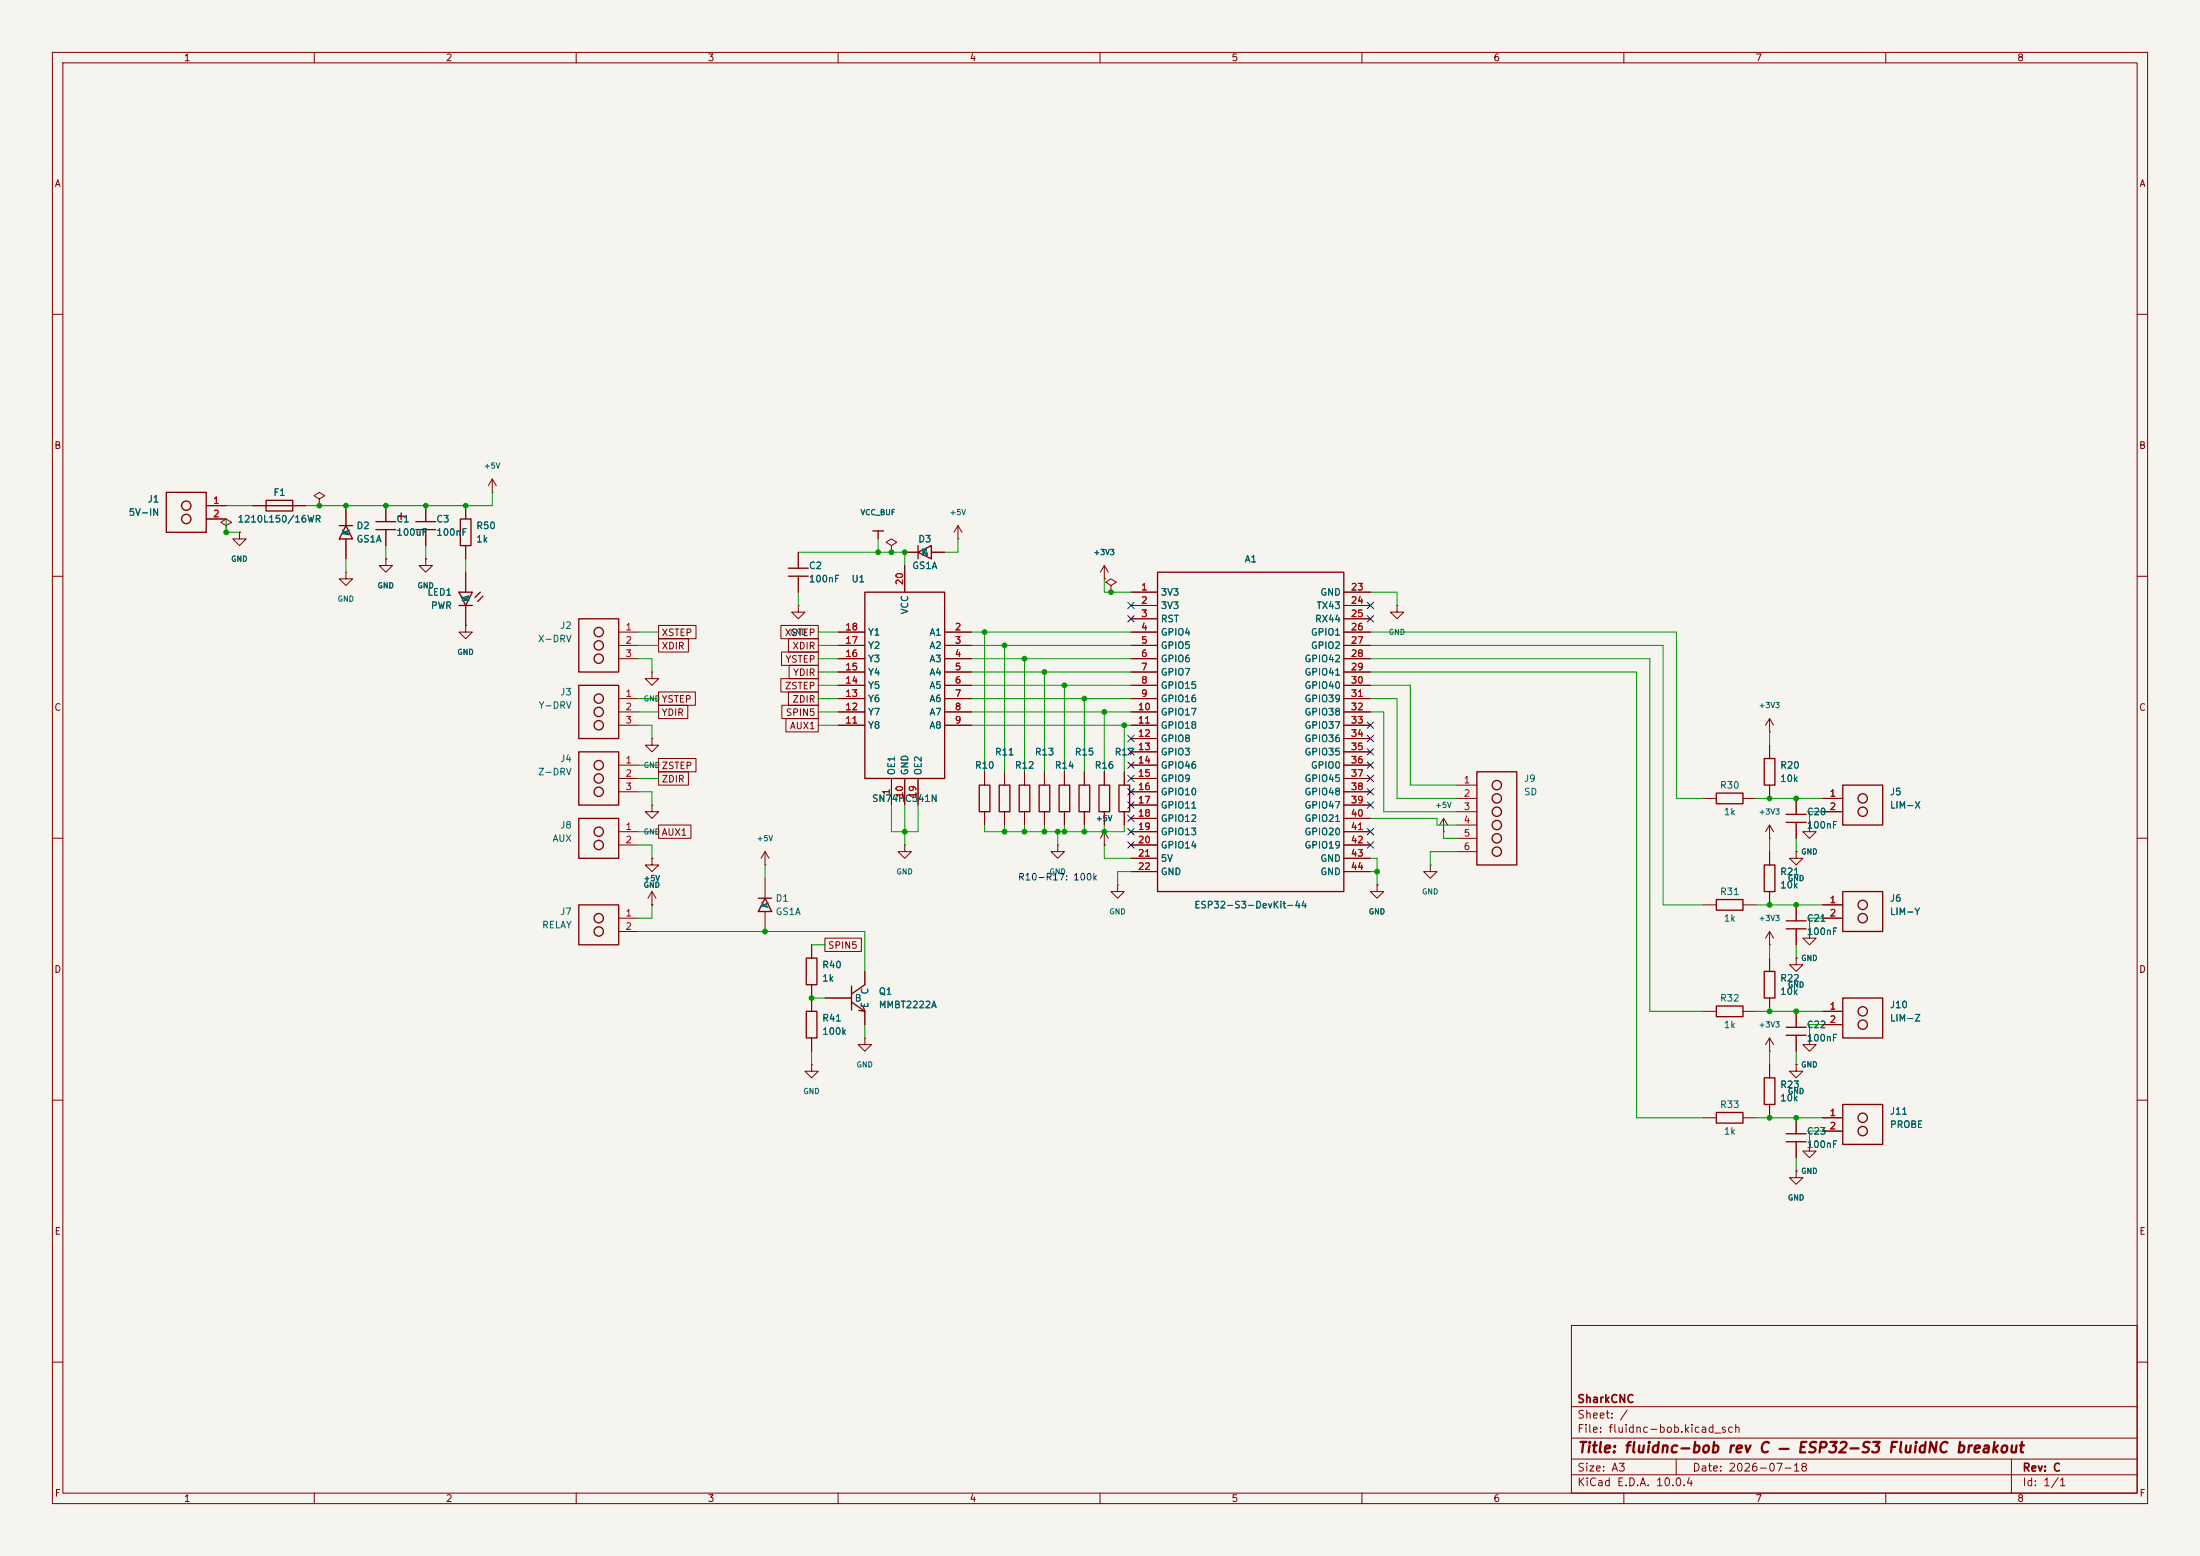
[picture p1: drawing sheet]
<svg xmlns="http://www.w3.org/2000/svg" width="420mm" height="297mm" viewBox="0 0 420 297" stroke-linecap="round" stroke-linejoin="round" font-family="sans-serif">
<path d="M0 0h420v297h-420z" fill="#f5f4ef" stroke="#f5f4ef" stroke-width=".19"/>
<g fill="none" stroke="#840000" stroke-width=".19">
<path d="M10 10h400v277h-400zM12 12h396v273h-396zM60 10v2M110 10v2M160 10v2M210 10v2M260 10v2M310 10v2M360 10v2M10 60h2M408 60h2M39.4 96.5h3.8"/>
<path d="M39.4 99.1h3.8M48.3 96.5h2.5M55.9 96.5h2.5M61 95.3l1-.7-1-.6-1.1 .6 1.1 .7v1.2M61 96.5h.1M66 96.5v3.8M73.7 96.5v3.1M81.3 96.5v3.1M88.9 96.5v2.6M94 94h.1M94 91.4l-.8 1.3M94 91.4l.7 1.3"/>
<path d="M94 91.4v2.6M10 110h2M43.2 100.3l1-.6-1-.6-1 .6 1 .6v1.3M43.2 101.6h.1M45.7 101.6v1.3h1.3l-1.3 1.2-1.3-1.2h1.3M45.7 101.6h.1M66 109.2v1.3h1.3l-1.3 1.3-1.2-1.3h1.2M66 109.2h.1M66 102.9v3.8M73.7 106.7v1.3h1.2l-1.2 1.2-1.3-1.2h1.3M73.7 106.7h.1M73.7 101.1v3"/>
<path d="M81.3 106.7v1.3h1.2l-1.2 1.2-1.3-1.2h1.3M81.3 106.7h.1M81.3 101.1v3M88.9 119.4v1.3h1.3l-1.3 1.2-1.3-1.2h1.3M88.9 119.4h.1M88.9 104.1v2.6M88.9 109.2v3.8M88.9 115.6v3.8M125.7 119.4h7.2v2.5h-7.2zM149.1 119.4h7.1v2.5h-7.1zM152.4 115.6v1.2h1.3l-1.3 1.3-1.3-1.3h1.3M152.4 115.6h.1"/>
<path d="M152.4 105.4v3.1M152.4 110v3M170.2 104.1l1-.6-1-.6-1 .6 1 .6v1.3M170.2 105.4h.1M172.7 105.4h2.6M172.7 108v5M177.8 105.4h2.5M182.9 102.9h.1M182.9 100.3l-.8 1.3M182.9 100.3l.7 1.3M182.9 100.3v2.6M210.8 110.5h.1"/>
<path d="M210.8 108l-.7 1.2M210.8 108l.8 1.2M210.8 108v2.5M212.1 111.8l1-.7-1-.6-1 .6 1 .7v1.2M212.1 113h.1M215.9 113h5.1M215.9 115.6h5.1M215.9 118.1h5.1M256.5 113h5.1M256.5 115.6h5.1M256.5 118.1h5.1M266.7 115.6v1.2h1.3l-1.3 1.3-1.3-1.3h1.3"/>
<path d="M266.7 115.6h.1M408 110h2M118.1 120.7h3.8M118.1 123.2h3.8M118.1 125.7h3.8M118.1 133.4h3.8M118.1 135.9h3.8M118.1 138.4h3.8M124.5 128.3v1.2h1.2l-1.2 1.3-1.3-1.3h1.3M124.5 128.3h.1M125.7 132.1h7v2.5h-7zM125.7 121.9h5.7v2.6h-5.7z"/>
<path d="M125.7 134.6h5.6v2.6h-5.6zM149.1 129.5h7.1v2.6h-7.1zM149.2 124.5h7v2.5h-7zM149.3 134.6h6.9v2.6h-6.9zM150 137.2h6.2v2.5h-6.2zM150.5 121.9h5.7v2.6h-5.7zM150.5 132.1h5.7v2.5h-5.7zM150.6 127h5.6v2.5h-5.6zM160 120.7h5.1M160 123.2h5.1M160 125.7h5.1M160 128.3h5.1"/>
<path d="M160 130.8h5.1M160 133.4h5.1M160 135.9h5.1M160 138.4h5.1M180.3 120.7h5.1M180.3 123.2h5.1M180.3 125.7h5.1M180.3 128.3h5.1M180.3 130.8h5.1M180.3 133.4h5.1M180.3 135.9h5.1M180.3 138.4h5.1"/>
<path d="M215.9 120.7h5.1M215.9 123.2h5.1M215.9 125.7h5.1M215.9 128.3h5.1M215.9 130.8h5.1M215.9 133.4h5.1M215.9 135.9h5.1M215.9 138.4h5.1M256.5 120.7h5.1M256.5 123.2h5.1M256.5 125.7h5.1M256.5 128.3h5.1"/>
<path d="M256.5 130.8h5.1M256.5 133.4h5.1M256.5 135.9h5.1M256.5 138.4h5.1M337.8 139.7h.1M337.8 137.2v2.5M337.8 137.2l-.7 1.2M337.8 137.2l.8 1.2M10 160h2M118.1 158.8h3.8M118.1 146.1h3.8M118.1 148.6h3.8"/>
<path d="M118.1 151.1h3.8M124.5 153.7v1.2h1.2l-1.2 1.3-1.3-1.3h1.3M124.5 153.7h.1M124.5 141v1.2h1.2l-1.2 1.3-1.3-1.3h1.3M124.5 141h.1M125.7 157.5h6.2v2.5h-6.2zM125.7 147.3h5.7v2.6h-5.7zM125.7 144.8h7.2v2.5h-7.2zM170.2 148.6v5.1M172.7 148.6v5.1M175.3 148.6v5.1M188 147.3v2.6"/>
<path d="M188 154.9v2.6M191.8 147.3v2.6M191.8 154.9v2.6M195.6 147.3v2.6M195.6 154.9v2.6M199.4 147.3v2.6M199.4 154.9v2.6M203.2 147.3v2.6M203.2 154.9v2.6M207 147.3v2.6M207 154.9v2.6M210.8 147.3v2.6"/>
<path d="M210.8 154.9v2.6M210.8 158.8v2.5M210.8 158.8l-.7 1.2M210.8 158.8l.8 1.2M214.6 147.3v2.6M214.6 154.9v2.6M215.9 158.8h5.1M215.9 141h5.1M215.9 143.5h5.1M215.9 146.1h5.1M215.9 148.6h5.1M215.9 151.1h5.1"/>
<path d="M215.9 153.7h5.1M215.9 156.2h5.1M256.5 158.8h5.1M256.5 141h5.1M256.5 143.5h5.1M256.5 146.1h5.1M256.5 148.6h5.1M256.5 151.1h5.1M256.5 153.7h5.1M256.5 156.2h5.1M275.6 158.8h.1M275.6 156.2l-.8 1.3"/>
<path d="M275.6 156.2l.8 1.3M275.6 156.2v2.6M278.1 152.4h3.8M278.1 154.9h3.8M278.1 149.9h3.8M278.1 157.5h3.8M325.1 152.4h2.6M332.7 152.4h2.6M337.8 142.2v2.6M337.8 149.9v2.5M337.8 157.5v2.5M337.8 157.5l-.7 1.3"/>
<path d="M337.8 157.5l.8 1.3M342.9 152.4v3M342.9 157v3M345.4 157.5v1.3h1.3l-1.3 1.2-1.2-1.2h1.2M345.4 157.5h.1M348 152.4h3.8M348 154.9h3.8M408 160h2M118.1 161.3h3.8M118.1 175.3h3.8M118.1 177.8h3.8M124.5 163.8v1.3h1.2l-1.2 1.3-1.3-1.3h1.3"/>
<path d="M124.5 163.8h.1M124.5 172.7h.1M124.5 170.2l-.8 1.3M124.5 170.2l.7 1.3M124.5 170.2v2.5M146 165.1h.1M146 162.6l-.7 1.2M146 162.6l.8 1.2M146 162.6v2.5M146 167.6v3.9M146 174v3.8M157.5 179.1h6.9v2.5h-6.9z"/>
<path d="M172.7 161.3v1.3h1.3l-1.3 1.2-1.3-1.2h1.3M172.7 161.3h.1M201.9 161.3v1.3h1.3l-1.3 1.2-1.2-1.2h1.2M201.9 161.3h.1M210.8 161.3h.1M213.4 168.9v1.3h1.2l-1.2 1.3-1.3-1.3h1.3M213.4 168.9h.1M215.9 161.3h5.1M215.9 163.8h5.1M215.9 166.4h5.1M256.5 161.3h5.1M256.5 163.8h5.1"/>
<path d="M256.5 166.4h5.1M262.9 168.9v1.3h1.3l-1.3 1.3-1.3-1.3h1.3M262.9 168.9h.1M273 165.1v1.3h1.3l-1.3 1.2-1.2-1.2h1.2M273 165.1h.1M278.1 160h3.8M278.1 162.6h3.8M325.1 172.7h2.6M332.7 172.7h2.6M337.8 160h.1M337.8 177.8l-.7 1.3M337.8 177.8l.8 1.3"/>
<path d="M337.8 162.6v2.5M337.8 170.2v2.5M337.8 177.8v2.5M342.9 162.6v1.2h1.3l-1.3 1.3-1.3-1.3h1.3M342.9 162.6h.1M342.9 172.7v3.1M342.9 177.3v3M345.4 177.8v1.3h1.3l-1.3 1.2-1.2-1.2h1.2M345.4 177.8h.1M348 175.3h3.8M348 172.7h3.8M154.9 180.3v2.6"/>
<path d="M154.9 188v5M154.9 198.1v2.6M157.5 190.5h5.1M165.1 198.1v1.3h1.3l-1.3 1.3-1.3-1.3h1.3M165.1 198.1h.1M165.1 185.4v2.6M165.1 193v2.6M325.1 193h2.6M332.7 193h2.6M337.8 180.3h.1M337.8 182.9v2.5M337.8 190.5v2.5"/>
<path d="M337.8 198.1v2.6M337.8 198.1l-.7 1.3M337.8 198.1l.8 1.3M342.9 182.9v1.3h1.3l-1.3 1.2-1.3-1.2h1.3M342.9 182.9h.1M342.9 193v3.1M342.9 197.6v3.1M345.4 198.1v1.3h1.3l-1.3 1.3-1.2-1.3h1.2M345.4 198.1h.1M348 193h3.8M348 195.6h3.8M10 210h2"/>
<path d="M154.9 203.2v1.3h1.3l-1.3 1.2-1.2-1.2h1.2M154.9 203.2h.1M325.1 213.4h2.6M332.7 213.4h2.6M337.8 200.7h.1M337.8 203.2v2.5M337.8 210.8v2.6M342.9 203.2v1.3h1.3l-1.3 1.2-1.3-1.2h1.3M342.9 203.2h.1M342.9 213.4v3M342.9 217.9v3.1M345.4 218.4v1.3h1.3l-1.3 1.3-1.2-1.3h1.2"/>
<path d="M345.4 218.4h.1M348 213.4h3.8M348 215.9h3.8M408 210h2M342.9 223.5v1.3h1.3l-1.3 1.3-1.3-1.3h1.3M342.9 223.5h.1M300 253h108v32h-108zM10 260h2M300 278.5h108M300 274.5h108M300 268.5h108M320 278.5v3"/>
<path d="M384 278.5v6.5M408 260h2M60 285v2M110 285v2M160 285v2M210 285v2M260 285v2M300 281.5h108M310 285v2M360 285v2"/>
</g>
<g fill="none" stroke="#840000" stroke-width=".25">
<path d="M31.7 94h7.7v7.6h-7.7zM50.8 95.5h5.1v2h-5.1zM50.8 96.5h5.1M71.8 99.6h3.8M75.9 98.6h1.3M76.6 97.9v1.3M79.4 99.6h3.8M87.9 99.1h2v5h-2zM64.8 100.3h2.5M66 100.3l1.3 2.6h-2.5zM71.8 101.1h3.8M79.4 101.1h3.8"/>
<path d="M87.6 113h2.6l-1.3 2.6zM87.6 115.6h2.6M91.7 113l-1 1M92.2 113.8l-1 1M110.5 118.1h7.6v10.2h-7.6zM150.5 108.5h3.8M150.5 110h3.8M165.1 113h15.2v35.6h-15.2zM166.6 101.3h2.1M167.6 101.3v1.6M175.3 105.4l2.5-1.3v2.6zM175.3 104.1v2.6"/>
<path d="M221 109.2h35.5v61h-35.5zM110.5 130.8h7.6v10.2h-7.6zM110.5 156.2h7.6v7.6h-7.6zM110.5 143.5h7.6v10.2h-7.6zM186.9 149.9h2.1v5h-2.1zM190.8 149.9h2v5h-2zM194.6 149.9h2v5h-2zM198.4 149.9h2v5h-2zM202.2 149.9h2v5h-2zM206 149.9h2v5h-2zM209.8 149.9h2v5h-2zM213.6 149.9h2v5h-2z"/>
<path d="M281.9 147.3h7.7v17.8h-7.7zM327.7 151.4h5v2h-5zM336.8 144.8h2v5.1h-2zM341 155.4h3.8M341 157h3.8M351.8 149.9h7.6v7.6h-7.6zM110.5 172.7h7.6v7.6h-7.6zM144.8 171.5h2.5M146 171.5l1.3 2.5h-2.5zM327.7 171.7h5v2h-5zM336.8 165.1h2v5.1h-2zM341 175.8h3.8"/>
<path d="M341 177.3h3.8M351.8 170.2h7.6v7.6h-7.6zM153.9 193h2.1v5.1h-2.1zM153.9 182.9h2.1v5.1h-2.1zM162.6 191.3l2.5 1.7M162.6 188.2v4.6M164 192.9l1.1 .1M164.7 192l.4 1M165.1 188l-2.5 1.7M327.7 192h5v2.1h-5zM336.8 185.4h2v5.1h-2zM341 196.1h3.8"/>
<path d="M341 197.6h3.8M351.8 190.5h7.6v7.6h-7.6zM327.7 212.3h5v2.1h-5zM336.8 205.7h2v5.1h-2zM341 216.4h3.8M341 217.9h3.8M351.8 210.8h7.6v7.6h-7.6z"/>
<circle cx="35.6" cy="96.5" r=".89"/>
<circle cx="35.6" cy="99.1" r=".89"/>
<circle cx="114.3" cy="135.9" r=".89"/>
<circle cx="114.3" cy="133.3" r=".89"/>
<circle cx="114.3" cy="120.6" r=".89"/>
<circle cx="114.3" cy="138.4" r=".89"/>
<circle cx="114.3" cy="123.2" r=".89"/>
<circle cx="114.3" cy="125.7" r=".89"/>
<circle cx="114.3" cy="146" r=".89"/>
<circle cx="114.3" cy="151.1" r=".89"/>
<circle cx="114.3" cy="158.7" r=".89"/>
<circle cx="114.3" cy="148.6" r=".89"/>
<circle cx="285.7" cy="149.9" r=".89"/>
<circle cx="285.7" cy="152.4" r=".89"/>
<circle cx="285.7" cy="154.9" r=".89"/>
<circle cx="285.7" cy="157.5" r=".89"/>
<circle cx="355.6" cy="152.4" r=".89"/>
<circle cx="355.6" cy="154.9" r=".89"/>
<circle cx="114.3" cy="161.3" r=".89"/>
<circle cx="114.3" cy="175.3" r=".89"/>
<circle cx="114.3" cy="177.8" r=".89"/>
<circle cx="285.7" cy="160" r=".89"/>
<circle cx="285.7" cy="162.6" r=".89"/>
<circle cx="355.6" cy="175.3" r=".89"/>
<circle cx="355.6" cy="172.7" r=".89"/>
<circle cx="355.6" cy="193" r=".89"/>
<circle cx="355.6" cy="195.6" r=".89"/>
<circle cx="355.6" cy="215.9" r=".89"/>
<circle cx="355.6" cy="213.4" r=".89"/>
</g>
<g fill="none" stroke="#009600" stroke-width=".19">
<path d="M43.2 99.1v2.5h2.5M43.2 96.5h5.1M94 94v2.5h-35.6M66 106.7v2.5M73.7 104.1v2.6M81.3 104.1v2.6M88.9 106.7v2.5M152.4 105.4h20.3v2.6M152.4 113v2.6M167.6 102.9v2.5M182.9 102.9v2.5h-2.6M210.8 110.5v2.5h5.1"/>
<path d="M261.6 113h5.1v2.6M121.9 120.7h3.8M121.9 123.2h3.8M121.9 125.7h2.6v2.6M121.9 135.9h3.8M121.9 138.4h2.6v2.6M121.9 133.4h3.8M156.2 120.7h3.8M156.2 123.2h3.8M156.2 125.7h3.8M156.2 128.3h3.8M156.2 135.9h3.8"/>
<path d="M156.2 130.8h3.8M156.2 133.4h3.8M156.2 138.4h3.8M185.4 120.7h30.5M185.4 123.2h30.5M185.4 125.7h30.5M185.4 128.3h30.5M185.4 135.9h30.5M185.4 130.8h30.5M185.4 133.4h30.5M185.4 138.4h30.5M188 120.7v26.6"/>
<path d="M191.8 123.2v24.1M195.6 125.7v21.6M199.4 128.3v19M203.2 130.8v16.5M207 133.4v13.9M210.8 135.9v11.4M214.6 138.4v8.9M261.6 128.3h50.8v85.1h12.7M261.6 120.7h58.4v31.7h5.1M261.6 123.2h55.9v49.5h7.6M261.6 125.7h53.4v67.3h10.1M261.6 135.9h2.6v19h13.9"/>
<path d="M261.6 133.4h5.1v19h11.4M261.6 130.8h7.6v19.1h8.9M337.8 139.7v2.5M121.9 158.8h3.8M121.9 151.1h2.6v2.6M121.9 146.1h3.8M121.9 148.6h3.8M170.2 153.7v5.1h5.1v-5.1M172.7 153.7v7.6M188 157.5v1.3h26.6v-1.3M191.8 157.5v1.3M195.6 157.5v1.3"/>
<path d="M199.4 157.5v1.3M201.9 158.8v2.5M203.2 157.5v1.3M207 157.5v1.3M210.8 157.5v1.3M261.6 156.2h12.7v1.3h3.8M275.6 158.8v1.2h2.5M335.3 152.4h12.7M348 154.9h-2.6v2.6M121.9 161.3h2.6v2.5M121.9 177.8h43.2v7.6M124.5 172.7v2.6h-2.6"/>
<path d="M146 165.1v2.5M210.8 161.3v2.5h5.1M215.9 166.4h-2.5v2.5M261.6 163.8h1.3v5.1M261.6 166.4h1.3M278.1 162.6h-5.1v2.5M335.3 172.7h12.7M337.8 160v2.6M342.9 160v2.6M348 175.3h-2.6v2.5M154.9 180.3h2.6M154.9 190.5h2.6"/>
<path d="M165.1 195.6v2.5M335.3 193h12.7M337.8 180.3v2.6M342.9 180.3v2.6M348 195.6h-2.6v2.5M154.9 200.7v2.5M335.3 213.4h12.7M337.8 200.7v2.5M342.9 200.7v2.5M348 215.9h-2.6v2.5M342.9 221v2.5"/>
</g>
<g fill="none" stroke="#000084" stroke-width=".19">
<path d="M215.3 117.5l1.2 1.2M215.3 115l1.2 1.2M216.5 117.5l-1.2 1.2M216.5 115l-1.2 1.2M261 115l1.2 1.2M261 117.5l1.2 1.2M262.2 115l-1.2 1.2M262.2 117.5l-1.2 1.2M261 137.8l1.2 1.2M262.2 137.8l-1.2 1.2M215.3 140.4l1.2 1.2M215.3 155.6l1.2 1.2"/>
<path d="M215.3 145.4l1.2 1.3M215.3 142.9l1.2 1.2M215.3 158.1l1.2 1.3M215.3 153.1l1.2 1.2M215.3 148l1.2 1.2M215.3 150.5l1.2 1.2M216.5 140.4l-1.2 1.2M216.5 155.6l-1.2 1.2M216.5 145.4l-1.2 1.3M216.5 142.9l-1.2 1.2M216.5 158.1l-1.2 1.3M216.5 153.1l-1.2 1.2"/>
<path d="M216.5 148l-1.2 1.2M216.5 150.5l-1.2 1.2M261 140.4l1.2 1.2M261 142.9l1.2 1.2M261 158.1l1.2 1.3M261 153.1l1.2 1.2M261 150.5l1.2 1.2M261 145.4l1.2 1.3M261 148l1.2 1.2M262.2 140.4l-1.2 1.2M262.2 142.9l-1.2 1.2M262.2 158.1l-1.2 1.3"/>
<path d="M262.2 153.1l-1.2 1.2M262.2 150.5l-1.2 1.2M262.2 145.4l-1.2 1.3M262.2 148l-1.2 1.2M215.3 160.7l1.2 1.2M216.5 160.7l-1.2 1.2M261 160.7l1.2 1.2M262.2 160.7l-1.2 1.2"/>
</g>
<g fill="#009600" stroke="#009600" stroke-width=".19">
<circle cx="43.2" cy="101.6" r=".46"/>
<circle cx="73.7" cy="96.5" r=".46"/>
<circle cx="88.9" cy="96.5" r=".46"/>
<circle cx="66" cy="96.5" r=".46"/>
<circle cx="61" cy="96.5" r=".46"/>
<circle cx="81.3" cy="96.5" r=".46"/>
<circle cx="167.6" cy="105.4" r=".46"/>
<circle cx="170.2" cy="105.4" r=".46"/>
<circle cx="172.7" cy="105.4" r=".46"/>
<circle cx="154.9" cy="190.5" r=".46"/>
<circle cx="146" cy="177.8" r=".46"/>
<circle cx="212.1" cy="113" r=".46"/>
<circle cx="188" cy="120.7" r=".46"/>
<circle cx="191.8" cy="123.2" r=".46"/>
<circle cx="195.6" cy="125.7" r=".46"/>
<circle cx="199.4" cy="128.3" r=".46"/>
<circle cx="203.2" cy="130.8" r=".46"/>
<circle cx="207" cy="133.4" r=".46"/>
<circle cx="210.8" cy="135.9" r=".46"/>
<circle cx="214.6" cy="138.4" r=".46"/>
<circle cx="262.9" cy="166.4" r=".46"/>
<circle cx="203.2" cy="158.8" r=".46"/>
<circle cx="207" cy="158.8" r=".46"/>
<circle cx="210.8" cy="158.8" r=".46"/>
<circle cx="191.8" cy="158.8" r=".46"/>
<circle cx="195.6" cy="158.8" r=".46"/>
<circle cx="199.4" cy="158.8" r=".46"/>
<circle cx="201.9" cy="158.8" r=".46"/>
<circle cx="172.7" cy="158.8" r=".46"/>
<circle cx="342.9" cy="213.4" r=".46"/>
<circle cx="337.8" cy="213.4" r=".46"/>
<circle cx="342.9" cy="152.4" r=".46"/>
<circle cx="337.8" cy="152.4" r=".46"/>
<circle cx="337.8" cy="193" r=".46"/>
<circle cx="342.9" cy="193" r=".46"/>
<circle cx="337.8" cy="172.7" r=".46"/>
<circle cx="342.9" cy="172.7" r=".46"/>
</g>
<text font-size="2" fill="#840000" x="301" y="277.8">Title: fluidnc-bob rev C — ESP32-S3 FluidNC breakout</text>
<g font-size="1.5" fill="#840000">
<text x="301" y="268.1">SharkCNC</text>
<text x="301" y="273.8">File: fluidnc-bob.kicad_sch</text>
<text x="301" y="271.1">Sheet: /</text>
<text x="301" y="281.2">Size: A3</text>
<text x="323" y="281.2">Date: 2026-07-18</text>
<text x="386" y="281.2">Rev: C</text>
<text x="301" y="284">KiCad E.D.A. 10.0.4</text>
<text x="386" y="284">Id: 1/1</text>
</g>
<g font-size="1.3" fill="#840000">
<text x="35" y="12">1</text>
<text x="85" y="12">2</text>
<text x="135" y="12">3</text>
<text x="185" y="12">4</text>
<text x="235" y="12">5</text>
<text x="285" y="12">6</text>
<text x="335" y="12">7</text>
<text x="385" y="12">8</text>
<text x="10.3" y="36">A</text>
<text x="408.3" y="36">A</text>
<text x="10.3" y="86">B</text>
<text x="408.2" y="86">B</text>
<text x="126.2" y="124.3">XDIR</text>
<text x="126.2" y="121.7">XSTEP</text>
<text x="149.7" y="121.7">XSTEP</text>
<text x="151.2" y="124.3">XDIR</text>
<text x="149.7" y="131.9">ZSTEP</text>
<text x="149.8" y="126.8">YSTEP</text>
<text x="151.3" y="129.3">YDIR</text>
<text x="10.3" y="136">C</text>
<text x="126.2" y="134.4">YSTEP</text>
<text x="126.2" y="137">YDIR</text>
<text x="149.9" y="137">SPIN5</text>
<text x="151.2" y="134.4">ZDIR</text>
<text x="408.2" y="136">C</text>
<text x="150.7" y="139.5">AUX1</text>
<text x="126.2" y="149.7">ZDIR</text>
<text x="126.2" y="147.1">ZSTEP</text>
<text x="126.2" y="159.8">AUX1</text>
<text x="10.3" y="186">D</text>
<text x="158" y="181.4">SPIN5</text>
<text x="408.2" y="186">D</text>
<text x="10.3" y="236">E</text>
<text x="408.3" y="236">E</text>
<text x="10.3" y="286">F</text>
<text x="35" y="287">1</text>
<text x="85" y="287">2</text>
<text x="135" y="287">3</text>
<text x="185" y="287">4</text>
<text x="235" y="287">5</text>
<text x="285" y="287">6</text>
<text x="335" y="287">7</text>
<text x="385" y="287">8</text>
<text x="408.3" y="286">F</text>
</g>
<g font-size="1.3" fill="#006464">
<text x="52.1" y="95">F1</text>
<text x="24.5" y="98.8">5V-IN</text>
<text x="28.1" y="96.2">J1</text>
<text x="45.3" y="100">1210L150/16WR</text>
<text x="68" y="101.3">D2</text>
<text x="75.6" y="100">C1</text>
<text x="83.2" y="100">C3</text>
<text x="90.8" y="101.3">R50</text>
<text x="67" y="102.4" transform="rotate(-90 67 102.4)">A</text>
<text x="67" y="102.3" transform="rotate(-90 67 102.3)">K</text>
<text x="68" y="103.8">GS1A</text>
<text x="75.6" y="102.6">100uF</text>
<text x="83.2" y="102.6">100nF</text>
<text x="90.8" y="103.8">1k</text>
<text x="175.2" y="103.8">D3</text>
<text x="175.8" y="106.4">K</text>
<text x="176" y="106.4">A</text>
<text x="237.5" y="107.7">A1</text>
<text x="154.3" y="108.9">C2</text>
<text x="154.3" y="111.5">100nF</text>
<text x="162.5" y="111.5">U1</text>
<text x="174" y="108.9">GS1A</text>
<text x="81.5" y="114">LED1</text>
<text x="82.2" y="116.5">PWR</text>
<text x="89.9" y="115.1" transform="rotate(-90 89.9 115.1)">K</text>
<text x="89.9" y="114.8" transform="rotate(-90 89.9 114.8)">A</text>
<text x="173.7" y="117.4" transform="rotate(-90 173.7 117.4)">VCC</text>
<text x="221.5" y="114">3V3</text>
<text x="221.5" y="116.5">3V3</text>
<text x="221.5" y="119.1">RST</text>
<text x="250.9" y="119.1">RX44</text>
<text x="251.2" y="116.5">TX43</text>
<text x="252" y="114">GND</text>
<text x="102.6" y="122.9">X-DRV</text>
<text x="106.8" y="120.4">J2</text>
<text x="165.6" y="124.2">Y2</text>
<text x="165.6" y="121.6">Y1</text>
<text x="177.3" y="121.6">A1</text>
<text x="177.3" y="124.2">A2</text>
<text x="221.5" y="121.6">GPIO4</text>
<text x="221.5" y="124.2">GPIO5</text>
<text x="250.1" y="121.6">GPIO1</text>
<text x="250.1" y="124.2">GPIO2</text>
<text x="165.6" y="131.8">Y5</text>
<text x="165.6" y="129.2">Y4</text>
<text x="165.6" y="126.7">Y3</text>
<text x="177.3" y="126.7">A3</text>
<text x="177.3" y="129.2">A4</text>
<text x="177.3" y="131.8">A5</text>
<text x="221.5" y="126.7">GPIO6</text>
<text x="221.5" y="129.2">GPIO7</text>
<text x="221.5" y="131.8">GPIO15</text>
<text x="248.9" y="126.7">GPIO42</text>
<text x="248.9" y="129.2">GPIO41</text>
<text x="248.9" y="131.8">GPIO40</text>
<text x="102.7" y="135.6">Y-DRV</text>
<text x="106.8" y="133.1">J3</text>
<text x="165.6" y="136.9">Y7</text>
<text x="165.6" y="134.3">Y6</text>
<text x="177.3" y="134.3">A6</text>
<text x="177.3" y="136.9">A7</text>
<text x="221.5" y="134.3">GPIO16</text>
<text x="221.5" y="136.9">GPIO17</text>
<text x="248.9" y="134.3">GPIO39</text>
<text x="248.9" y="136.9">GPIO38</text>
<text x="165.6" y="139.4">Y8</text>
<text x="177.3" y="139.4">A8</text>
<text x="221.5" y="139.4">GPIO18</text>
<text x="221.5" y="141.9">GPIO8</text>
<text x="248.9" y="139.4">GPIO37</text>
<text x="248.9" y="141.9">GPIO36</text>
<text x="102.6" y="148.3">Z-DRV</text>
<text x="106.8" y="145.8">J4</text>
<text x="171.2" y="148.1" transform="rotate(-90 171.2 148.1)">OE1</text>
<text x="173.7" y="148.1" transform="rotate(-90 173.7 148.1)">GND</text>
<text x="176.2" y="148.1" transform="rotate(-90 176.2 148.1)">OE2</text>
<text x="186" y="147">R10</text>
<text x="189.8" y="144.5">R11</text>
<text x="193.6" y="147">R12</text>
<text x="197.4" y="144.5">R13</text>
<text x="201.3" y="147">R14</text>
<text x="205.1" y="144.5">R15</text>
<text x="208.9" y="147">R16</text>
<text x="212.7" y="144.5">R17</text>
<text x="221.5" y="144.5">GPIO3</text>
<text x="221.5" y="147">GPIO46</text>
<text x="221.5" y="149.6">GPIO9</text>
<text x="248.9" y="144.5">GPIO35</text>
<text x="248.9" y="149.6">GPIO45</text>
<text x="250.1" y="147">GPIO0</text>
<text x="290.8" y="149.6">J9</text>
<text x="339.7" y="149.6">10k</text>
<text x="339.7" y="147">R20</text>
<text x="166.4" y="153.4">SN74HC541N</text>
<text x="221.5" y="152.1">GPIO10</text>
<text x="221.5" y="154.6">GPIO11</text>
<text x="248.9" y="152.1">GPIO48</text>
<text x="248.9" y="154.6">GPIO47</text>
<text x="290.8" y="152.1">SD</text>
<text x="328.3" y="150.8">R30</text>
<text x="329" y="155.9">1k</text>
<text x="344.8" y="155.9">C20</text>
<text x="360.7" y="152.1">J5</text>
<text x="360.7" y="154.6">LIM-X</text>
<text x="105.4" y="161">AUX</text>
<text x="106.8" y="158.5">J8</text>
<text x="221.5" y="157.2">GPIO12</text>
<text x="221.5" y="159.7">GPIO13</text>
<text x="248.9" y="157.2">GPIO21</text>
<text x="248.9" y="159.7">GPIO20</text>
<text x="344.8" y="158.5">100nF</text>
<text x="221.5" y="162.3">GPIO14</text>
<text x="221.5" y="164.8">5V</text>
<text x="221.5" y="167.3">GND</text>
<text x="248.9" y="162.3">GPIO19</text>
<text x="252" y="164.8">GND</text>
<text x="252" y="167.3">GND</text>
<text x="339.7" y="167.3">R21</text>
<text x="147" y="173.5" transform="rotate(-90 147 173.5)">A</text>
<text x="147" y="173.4" transform="rotate(-90 147 173.4)">K</text>
<text x="148" y="172.4">D1</text>
<text x="227.9" y="173.7">ESP32-S3-DevKit-44</text>
<text x="328.3" y="171.2">R31</text>
<text x="339.7" y="169.9">10k</text>
<text x="360.7" y="172.4">J6</text>
<text x="103.4" y="177.5">RELAY</text>
<text x="106.8" y="175">J7</text>
<text x="148" y="175">GS1A</text>
<text x="329" y="176.2">1k</text>
<text x="344.8" y="178.8">100nF</text>
<text x="344.8" y="176.2">C21</text>
<text x="360.7" y="175">LIM-Y</text>
<text x="156.9" y="185.1">R40</text>
<text x="156.9" y="187.7">1k</text>
<text x="163.1" y="191.5">B</text>
<text x="166.1" y="189.9" transform="rotate(-90 166.1 189.9)">C</text>
<text x="167.6" y="190.2">Q1</text>
<text x="328.3" y="191.5">R32</text>
<text x="339.7" y="190.2">10k</text>
<text x="339.7" y="187.7">R22</text>
<text x="156.9" y="195.3">R41</text>
<text x="156.9" y="197.8">100k</text>
<text x="166.1" y="192.5" transform="rotate(-90 166.1 192.5)">E</text>
<text x="167.6" y="192.7">MMBT2222A</text>
<text x="329" y="196.6">1k</text>
<text x="344.8" y="196.6">C22</text>
<text x="360.7" y="192.7">J10</text>
<text x="360.7" y="195.3">LIM-Z</text>
<text x="344.8" y="199.1">100nF</text>
<text x="339.7" y="208">R23</text>
<text x="328.3" y="211.8">R33</text>
<text x="339.7" y="210.5">10k</text>
<text x="360.7" y="215.6">PROBE</text>
<text x="360.7" y="213.1">J11</text>
<text x="329" y="216.9">1k</text>
<text x="344.8" y="219.4">100nF</text>
<text x="344.8" y="216.9">C23</text>
</g>
<g font-size="1.3" fill="#a90000">
<text x="40.6" y="96.5">1</text>
<text x="40.6" y="99">2</text>
<text x="172.7" y="111.8" transform="rotate(-90 172.7 111.8)">20</text>
<text x="217.7" y="113">1</text>
<text x="257.8" y="113">23</text>
<text x="217.7" y="115.5">2</text>
<text x="217.7" y="118.1">3</text>
<text x="257.8" y="115.5">24</text>
<text x="257.8" y="118.1">25</text>
<text x="119.3" y="120.6">1</text>
<text x="119.3" y="123.2">2</text>
<text x="119.3" y="125.7">3</text>
<text x="161.2" y="125.7">16</text>
<text x="161.2" y="123.2">17</text>
<text x="161.2" y="120.6">18</text>
<text x="182.2" y="120.6">2</text>
<text x="182.2" y="123.2">3</text>
<text x="182.2" y="125.7">4</text>
<text x="217.7" y="120.6">4</text>
<text x="217.7" y="123.2">5</text>
<text x="217.7" y="125.7">6</text>
<text x="257.8" y="120.6">26</text>
<text x="257.8" y="123.2">27</text>
<text x="257.8" y="125.7">28</text>
<text x="161.2" y="130.8">14</text>
<text x="161.2" y="128.2">15</text>
<text x="182.2" y="128.2">5</text>
<text x="182.2" y="130.8">6</text>
<text x="217.7" y="128.2">7</text>
<text x="217.7" y="130.8">8</text>
<text x="257.8" y="128.2">29</text>
<text x="257.8" y="130.8">30</text>
<text x="119.3" y="133.3">1</text>
<text x="119.3" y="135.9">2</text>
<text x="161.2" y="135.9">12</text>
<text x="161.2" y="133.3">13</text>
<text x="182.2" y="133.3">7</text>
<text x="182.2" y="135.9">8</text>
<text x="217.1" y="135.9">10</text>
<text x="217.7" y="133.3">9</text>
<text x="257.8" y="133.3">31</text>
<text x="257.8" y="135.9">32</text>
<text x="119.3" y="138.4">3</text>
<text x="161.2" y="138.4">11</text>
<text x="182.2" y="138.4">9</text>
<text x="217.1" y="138.4">11</text>
<text x="217.1" y="140.9">12</text>
<text x="217.1" y="143.5">13</text>
<text x="257.8" y="138.4">33</text>
<text x="257.8" y="140.9">34</text>
<text x="257.8" y="143.5">35</text>
<text x="119.3" y="146">1</text>
<text x="119.3" y="148.6">2</text>
<text x="217.1" y="146">14</text>
<text x="217.1" y="148.6">15</text>
<text x="257.8" y="146">36</text>
<text x="257.8" y="148.6">37</text>
<text x="279.3" y="149.8">1</text>
<text x="119.3" y="151.1">3</text>
<text x="170.2" y="151.8" transform="rotate(-90 170.2 151.8)">1</text>
<text x="172.7" y="152.4" transform="rotate(-90 172.7 152.4)">10</text>
<text x="175.2" y="152.4" transform="rotate(-90 175.2 152.4)">19</text>
<text x="217.1" y="151.1">16</text>
<text x="217.1" y="153.6">17</text>
<text x="257.8" y="151.1">38</text>
<text x="257.8" y="153.6">39</text>
<text x="279.3" y="152.4">2</text>
<text x="279.3" y="154.9">3</text>
<text x="349.2" y="152.4">1</text>
<text x="349.2" y="154.9">2</text>
<text x="119.3" y="158.7">1</text>
<text x="119.3" y="161.3">2</text>
<text x="217.1" y="156.2">18</text>
<text x="217.1" y="158.7">19</text>
<text x="217.1" y="161.3">20</text>
<text x="257.8" y="156.2">40</text>
<text x="257.8" y="158.7">41</text>
<text x="257.8" y="161.3">42</text>
<text x="279.3" y="157.5">4</text>
<text x="279.3" y="160">5</text>
<text x="217.1" y="163.8">21</text>
<text x="217.1" y="166.3">22</text>
<text x="257.8" y="163.8">43</text>
<text x="257.8" y="166.3">44</text>
<text x="279.3" y="162.5">6</text>
<text x="349.2" y="172.7">1</text>
<text x="119.3" y="175.2">1</text>
<text x="119.3" y="177.8">2</text>
<text x="349.2" y="175.2">2</text>
<text x="349.2" y="193">1</text>
<text x="349.2" y="195.6">2</text>
<text x="349.2" y="213.3">1</text>
<text x="349.2" y="215.9">2</text>
</g>
<text font-size="1.3" fill="#0000c2" x="194.2" y="168.4">R10-R17: 100k</text>
<g font-size="1" fill="#006464">
<text x="92.3" y="89.7">+5V</text>
<text x="164.2" y="98.6">VCC_BUF</text>
<text x="181.2" y="98.6">+5V</text>
<text x="44" y="107.5">GND</text>
<text x="208.7" y="106.2">+3V3</text>
<text x="72" y="112.5">GND</text>
<text x="79.6" y="112.5">GND</text>
<text x="64.4" y="115.1">GND</text>
<text x="87.2" y="125.2">GND</text>
<text x="150.7" y="121.4">GND</text>
<text x="265" y="121.4">GND</text>
<text x="122.8" y="134.1">GND</text>
<text x="335.7" y="135.4">+3V3</text>
<text x="122.8" y="146.8">GND</text>
<text x="273.9" y="154.5">+5V</text>
<text x="335.7" y="155.7">+3V3</text>
<text x="122.8" y="159.5">GND</text>
<text x="144.4" y="160.8">+5V</text>
<text x="209.1" y="157">+5V</text>
<text x="171" y="167.2">GND</text>
<text x="200.2" y="167.2">GND</text>
<text x="343.8" y="163.3">GND</text>
<text x="122.8" y="169.7">GND</text>
<text x="122.8" y="168.4">+5V</text>
<text x="271.4" y="171">GND</text>
<text x="341.2" y="168.4">GND</text>
<text x="211.7" y="174.8">GND</text>
<text x="261.2" y="174.8">GND</text>
<text x="335.7" y="176">+3V3</text>
<text x="343.8" y="183.7">GND</text>
<text x="341.2" y="188.7">GND</text>
<text x="335.7" y="196.4">+3V3</text>
<text x="163.4" y="204">GND</text>
<text x="343.8" y="204">GND</text>
<text x="153.3" y="209.1">GND</text>
<text x="341.2" y="209.1">GND</text>
<text x="343.8" y="224.3">GND</text>
<text x="341.2" y="229.4">GND</text>
</g>
</svg>
